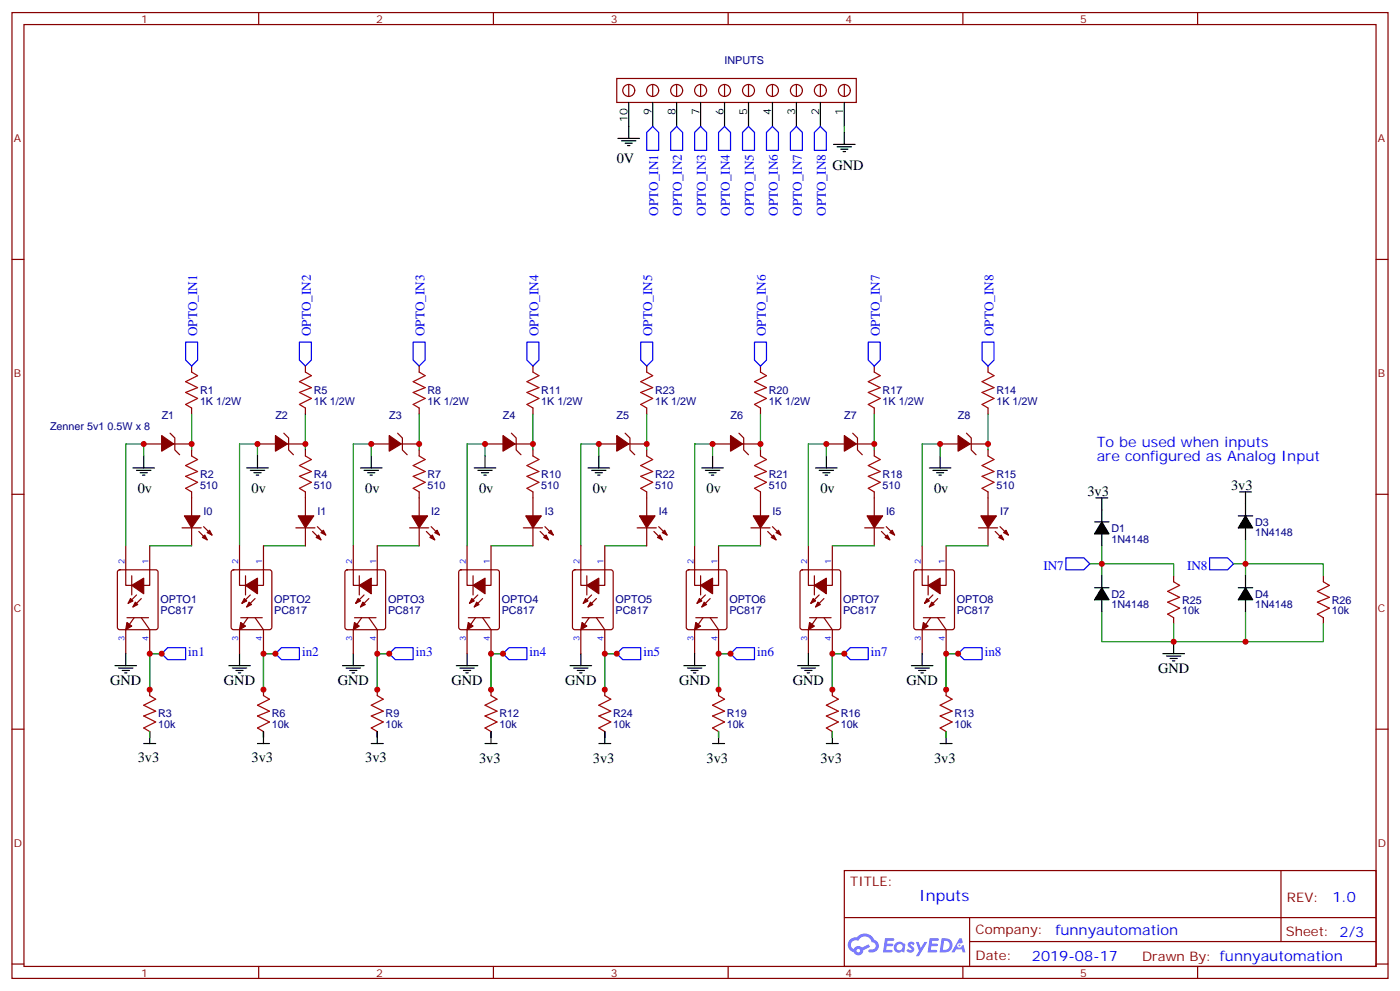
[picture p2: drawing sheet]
<svg xmlns="http://www.w3.org/2000/svg" width="412mm" height="292mm" viewBox="0 0 412 292" stroke-linecap="round" stroke-linejoin="round" font-family="sans-serif">
<g fill="none" stroke="#870000" stroke-width=".35">
<path d="M3.5 3.7h405.4v284.3h-405.4zM7.1 7.2h398.2v277.3h-398.2zM76.2 3.7v3.5M145.3 3.7v3.5M214.5 3.7v3.5M283.6 3.7v3.5M352.8 3.7v3.5M3.5 76.4h3.6M405.3 76.4h3.6M3.5 145.5h3.6M405.3 145.5h3.6M3.5 214.7h3.6"/>
<path d="M405.3 214.7h3.6M248.7 256.3h156.6v28.2h-156.6zM377.3 256.3v20.9M248.7 270.1h156.5M285.6 277.2h119.6M285.6 270.1v14.2M3.5 283.8h3.6M76.2 284.5v3.5M145.3 284.5v3.5M214.5 284.5v3.5M283.6 284.5v3.5M352.8 284.5v3.5"/>
<path d="M405.3 283.8h3.6"/>
</g>
<g fill="#5487ff">
<path d="M267.7 277.5a1.22 1.22 0 0 1 1.7 .2l-.4 .6a.47 .47 0 0 0-.3-.4 .47 .47 0 0 0-.5 .2l.1 .2a1.14 1.14 0 0 1 .8 1.8 1.14 1.14 0 0 1-1.9 0l-.2-.2 .5-.6 .7 .5a.29 .29 0 0 0 .3-.3 .29 .29 0 0 0-.2-.3 1.04 1.04 0 0 1-.6-1.7z"/>
<path d="M260.7 276.2h2.4l.3 .2-.2 .5-1.8 .1-.1 .8h1.5l.3 .4-.3 .4h-1.6l-.2 1.1h1.7l.2 .3-.2 .3-2.6 .1z"/>
<path d="M273.8 276.2h2.4l.3 .2-.1 .5-1.8 .1-.2 .8h1.6l.3 .4-.4 .4-1.6-.1-.1 1.1 1.7 .1 .2 .3-.2 .3-2.6 .1z"/>
<path d="M282.6 276.2h.7l.3 1.3-.6 .3a.69 .69 0 0 0-1 .3 .69 .69 0 0 0 .4 .9 .69 .69 0 0 0 .9-.6l.5-.2 .6 2.2h-.8l-.2-.9h-1.8l-.5 .9h-.8z"/>
<path d="M269.8 277.3h.8l.6 1.8 1.1-1.8h.9l-2.6 4.2h-.8l.9-1.5z"/>
<path d="M277.4 276.2l-.6 4.2h1.3a2.11 2.11 0 0 0 2.5-2.1 2.11 2.11 0 0 0-2.5-2.1zM278.1 277a1.39 1.39 0 0 1 1.7 1.4 1.39 1.39 0 0 1-1.8 1.2h-.3z"/>
<path d="M263.7 277.8a1.54 1.54 0 0 0-.1 2.2 1.54 1.54 0 0 0 2.2 .1l.6 .3 .3-2.3-.2-.3h-.4a1.49 1.49 0 0 0-2.4 0zM264 278.8a.94 .94 0 0 1 1.8 0 .94 .94 0 0 1-1.8 0z"/>
<path d="M250.4 276.6a2.18 2.18 0 0 0 1.1 3.7 1.44 1.44 0 0 0 1.6 .9 1.44 1.44 0 0 0 1.2-1.4l2-1.1-.5-.7-1.9 1a1.47 1.47 0 0 0-2.4 .4 1.39 1.39 0 0 1-.7-1.9 1.39 1.39 0 0 1 2-.5 2.12 2.12 0 0 1 2.2-1.3 2.12 2.12 0 0 1 1.9 1.7 1.14 1.14 0 0 1 1.1 1.4 1.14 1.14 0 0 1-1.7 .7 .43 .43 0 0 0-.5 .4 .43 .43 0 0 0 .4 .5 1.98 1.98 0 0 0 2.5-1.2 1.98 1.98 0 0 0-1.2-2.6 3.1 3.1 0 0 0-5.3-.6l-.9 .1zM252.3 279.9a.55 .55 0 0 1 1.1 0 .55 .55 0 0 1-1.1 0z"/>
<circle cx="282.6" cy="278.3" r=".26"/>
</g>
<g fill="none" stroke="#870000" stroke-width=".35">
<path d="M181.7 23.1h70.5v7.1h-70.5zM185.2 24.9v3.5M192.3 24.9v3.5M199.3 24.9v3.5M206.4 24.9v3.5M213.4 24.9v3.5M220.5 24.9v3.5M227.5 24.9v3.5M234.6 24.9v3.5M241.7 24.9v3.5M248.7 24.9v3.5M56.4 107.8v1.7"/>
<path d="M90 107.8v1.7M123.5 107.8v1.7M157 107.8v1.7M190.5 107.8v1.7M224 107.8v1.7M257.5 107.8v1.7M291 107.8v1.7M42.3 130.7h5.3M50.1 127.5l1.4 1.4v3.6l1.4 1.4M51.2 130.7h5.2M56.4 120.1v1.8M56.4 132.5v1.7"/>
<path d="M75.8 130.7h5.3M83.6 127.5l1.4 1.4v3.6l1.4 1.4M84.7 130.7h5.3M90 120.1v1.8M90 132.5v1.7M109.4 130.7h5.3M117.1 127.5l1.4 1.4v3.6l1.4 1.4M118.2 130.7h5.3M123.5 120.1v1.8M123.5 132.5v1.7M142.9 130.7h5.3M150.6 127.5l1.4 1.4v3.6l1.5 1.4"/>
<path d="M151.7 130.7h5.3M157 120.1v1.8M157 132.5v1.7M176.4 130.7h5.3M184.1 127.5l1.5 1.4v3.6l1.4 1.4M185.2 130.7h5.3M190.5 120.1v1.8M190.5 132.5v1.7M209.9 130.7h5.3M217.7 127.5l1.4 1.4v3.6l1.4 1.4M218.7 130.7h5.3M224 120.1v1.8"/>
<path d="M224 132.5v1.7M243.4 130.7h5.3M251.2 127.5l1.4 1.4v3.6l1.4 1.4M252.2 130.7h5.3M257.5 120.1v1.8M257.5 132.5v1.7M276.9 130.7h5.3M284.7 127.5l1.4 1.4v3.6l1.4 1.4M285.8 130.7h5.2M291 120.1v1.8M291 132.5v1.7M53.6 155.4h5.7"/>
<path d="M56.4 144.8v7.1M56.4 155.4v5.3M58.6 156.5l2.4 2.4M60 155l2.4 2.5M87.1 155.4h5.7M90 144.8v7.1M90 155.4v5.3M92.1 156.5l2.4 2.4M93.5 155l2.5 2.5M120.6 155.4h5.7M123.5 144.8v7.1M123.5 155.4v5.3"/>
<path d="M125.6 156.5l2.5 2.4M127 155l2.5 2.5M154.2 155.4h5.6M157 144.8v7.1M157 155.4v5.3M159.1 156.5l2.5 2.4M160.5 155l2.5 2.5M187.7 155.4h5.6M190.5 144.8v7.1M190.5 155.4v5.3M192.6 156.5l2.5 2.4M194 155l2.5 2.5"/>
<path d="M221.2 155.4h5.6M224 144.8v7.1M224 155.4v5.3M226.1 156.5l2.5 2.4M227.5 155l2.5 2.5M254.7 155.4h5.6M257.5 144.8v7.1M257.5 155.4v5.3M259.6 156.5l2.5 2.4M261.1 155l2.4 2.5M288.2 155.4h5.7M291 144.8v7.1"/>
<path d="M291 155.4v5.3M293.2 156.5l2.4 2.4M294.6 155l2.4 2.5M34.8 168l.5-.3h10.6l.6 .5 .1 16.5-.5 .6-10.8 .1-.7-.5v-16.4zM37 160.7v11.6h7.1v-11.6M38.8 169.5v5.7M40.2 175.2l-2.5 2.4M41.6 176.2l-2.4 2.5M68.3 168l.5-.3h10.6l.6 .5 .1 16.5-.5 .6-10.8 .1-.7-.5v-16.4zM70.6 160.7v11.6h7v-11.6M72.3 169.5v5.7M73.7 175.2l-2.4 2.4"/>
<path d="M75.1 176.2l-2.4 2.5M101.8 168l.5-.3h10.6l.6 .5 .1 16.5-.5 .6-10.8 .1-.6-.5-.1-16.4zM104.1 160.7v11.6h7v-11.6M105.8 169.5v5.7M107.2 175.2l-2.4 2.4M108.7 176.2l-2.5 2.5M135.3 168l.5-.3h10.6l.7 .5v16.5l-.5 .6-10.8 .1-.6-.5-.1-16.4zM137.6 160.7v11.6h7v-11.6M139.3 169.5v5.7M140.8 175.2l-2.5 2.4M142.2 176.2l-2.5 2.5M168.9 168l.4-.3h10.6l.7 .5v16.5l-.4 .6-10.9 .1-.6-.5-.1-16.4z"/>
<path d="M171.1 160.7v11.6h7.1v-11.6M172.9 169.5v5.7M174.3 175.2l-2.5 2.4M175.7 176.2l-2.5 2.5M202.4 168l.4-.3h10.6l.7 .5v16.5l-.4 .6-10.9 .1-.6-.5-.1-16.4zM204.6 160.7v11.6h7.1v-11.6M206.4 169.5v5.7M207.8 175.2l-2.5 2.4M209.2 176.2l-2.5 2.5M235.9 168l.5-.3h10.5l.7 .5v16.5l-.4 .6-10.8 .1-.7-.5v-16.4zM238.1 160.7v11.6h7.1v-11.6M239.9 169.5v5.7"/>
<path d="M241.3 175.2l-2.5 2.4M242.7 176.2l-2.5 2.5M269.4 168l.5-.3h10.6l.6 .5 .1 16.5-.5 .6-10.8 .1-.7-.5v-16.4zM271.6 160.7v11.6h7.1v-11.6M273.4 169.5v5.7M274.8 175.2l-2.5 2.4M276.2 176.2l-2.4 2.5M345.7 169.5v1.8M389.8 169.5v1.8M37.4 181.9h6.3M39.5 181.9l-2.5 3.5v7M41.6 181.9l2.5 3.5v7"/>
<path d="M70.9 181.9h6.4M73 181.9l-2.4 3.5v7M75.1 181.9l2.5 3.5v7M104.4 181.9h6.4M106.5 181.9l-2.4 3.5v7M108.7 181.9l2.4 3.5v7M137.9 181.9h6.4M140.1 181.9l-2.5 3.5v7M142.2 181.9l2.4 3.5v7M171.4 181.9h6.4M173.6 181.9l-2.5 3.5v7M175.7 181.9l2.5 3.5v7"/>
<path d="M205 181.9h6.3M207.1 181.9l-2.5 3.5v7M209.2 181.9l2.5 3.5v7M238.5 181.9h6.3M240.6 181.9l-2.5 3.5v7M242.7 181.9l2.5 3.5v7M272 181.9h6.3M274.1 181.9l-2.5 3.5v7M276.2 181.9l2.5 3.5v7M345.7 181.9v1.7M389.8 181.9v1.7M44.1 203v1.8"/>
<path d="M44.1 215.4v1.7M77.6 203v1.8M77.6 215.4v1.7M111.1 203v1.8M111.1 215.4v1.7M144.6 203v1.8M144.6 215.4v1.7M178.2 203v1.8M178.2 215.4v1.7M211.7 203v1.8M211.7 215.4v1.7M245.2 203v1.8"/>
<path d="M245.2 215.4v1.7M278.7 203v1.8M278.7 215.4v1.7"/>
<circle cx="185.2" cy="26.6" r="1.76"/>
<circle cx="192.3" cy="26.6" r="1.76"/>
<circle cx="199.3" cy="26.6" r="1.76"/>
<circle cx="206.4" cy="26.6" r="1.76"/>
<circle cx="213.4" cy="26.6" r="1.76"/>
<circle cx="220.5" cy="26.6" r="1.76"/>
<circle cx="227.5" cy="26.6" r="1.76"/>
<circle cx="234.6" cy="26.6" r="1.76"/>
<circle cx="241.7" cy="26.6" r="1.76"/>
<circle cx="248.7" cy="26.6" r="1.76"/>
</g>
<g fill="#870000" stroke="#870000" stroke-width=".35">
<path d="M37.4 183.3l1.4 1-1.8 1.1z"/>
<path d="M38.5 176.2l.7 .7-1.5 .7z"/>
<path d="M39.9 177.3l.7 .7-1.4 .7z"/>
<path d="M38.8 172.3l3.5-2.1v4.6z"/>
<path d="M59.6 158.2l.7-.7 .7 1.4z"/>
<path d="M61 156.8l.7-.7 .7 1.4z"/>
<path d="M54.3 151.9h4.6l-2.5 3.5z"/>
<path d="M93.1 158.2l.7-.7 .7 1.4z"/>
<path d="M94.5 156.8l.7-.7 .8 1.4z"/>
<path d="M87.8 151.9h4.6l-2.4 3.5z"/>
<path d="M70.9 183.3l1.4 1-1.7 1.1z"/>
<path d="M72 176.2l.7 .7-1.4 .7z"/>
<path d="M73.4 177.3l.7 .7-1.4 .7z"/>
<path d="M72.3 172.3l3.5-2.1v4.6z"/>
<path d="M126.6 158.2l.8-.7 .7 1.4z"/>
<path d="M128.1 156.8l.7-.7 .7 1.4z"/>
<path d="M121.4 151.9h4.5l-2.4 3.5z"/>
<path d="M104.4 183.3l1.4 1-1.7 1.1z"/>
<path d="M105.5 176.2l.7 .7-1.4 .7z"/>
<path d="M106.9 177.3l.7 .7-1.4 .7z"/>
<path d="M105.8 172.3l3.6-2.1v4.6z"/>
<path d="M160.2 158.2l.7-.7 .7 1.4z"/>
<path d="M161.6 156.8l.7-.7 .7 1.4z"/>
<path d="M154.9 151.9h4.6l-2.5 3.5z"/>
<path d="M137.9 183.3l1.4 1-1.7 1.1z"/>
<path d="M139 176.2l.7 .7-1.4 .7z"/>
<path d="M140.4 177.3l.7 .7-1.4 .7z"/>
<path d="M139.3 172.3l3.6-2.1v4.6z"/>
<path d="M272 183.3l1.4 1-1.8 1.1z"/>
<path d="M273 176.2l.8 .7-1.5 .7z"/>
<path d="M274.5 177.3l.7 .7-1.4 .7z"/>
<path d="M273.4 172.3l3.5-2.1v4.6z"/>
<path d="M294.2 158.2l.7-.7 .7 1.4z"/>
<path d="M295.6 156.8l.7-.7 .7 1.4z"/>
<path d="M288.9 151.9h4.6l-2.5 3.5z"/>
<path d="M238.5 183.3l1.4 1-1.8 1.1z"/>
<path d="M239.5 176.2l.7 .7-1.4 .7z"/>
<path d="M240.9 177.3l.8 .7-1.5 .7z"/>
<path d="M239.9 172.3l3.5-2.1v4.6z"/>
<path d="M260.7 158.2l.7-.7 .7 1.4z"/>
<path d="M262.1 156.8l.7-.7 .7 1.4z"/>
<path d="M255.4 151.9h4.6l-2.5 3.5z"/>
<path d="M205 183.3l1.4 1-1.8 1.1z"/>
<path d="M206 176.2l.7 .7-1.4 .7z"/>
<path d="M207.4 177.3l.7 .7-1.4 .7z"/>
<path d="M206.4 172.3l3.5-2.1v4.6z"/>
<path d="M227.2 158.2l.7-.7 .7 1.4z"/>
<path d="M228.6 156.8l.7-.7 .7 1.4z"/>
<path d="M221.9 151.9h4.6l-2.5 3.5z"/>
<path d="M193.7 158.2l.7-.7 .7 1.4z"/>
<path d="M195.1 156.8l.7-.7 .7 1.4z"/>
<path d="M188.4 151.9h4.6l-2.5 3.5z"/>
<path d="M171.4 183.3l1.5 1-1.8 1.1z"/>
<path d="M172.5 176.2l.7 .7-1.4 .7z"/>
<path d="M173.9 177.3l.7 .7-1.4 .7z"/>
<path d="M172.9 172.3l3.5-2.1v4.6z"/>
<path d="M47.6 128.2l3.6 2.5-3.6 2.1z"/>
<path d="M81.1 128.2l3.6 2.5-3.6 2.1z"/>
<path d="M114.7 128.2l3.5 2.5-3.5 2.1z"/>
<path d="M148.2 128.2l3.5 2.5-3.5 2.1z"/>
<path d="M181.7 128.2l3.5 2.5-3.5 2.1z"/>
<path d="M215.2 128.2l3.5 2.5-3.5 2.1z"/>
<path d="M248.7 128.2l3.5 2.5-3.5 2.1z"/>
<path d="M282.2 128.2l3.6 2.5-3.6 2.1z"/>
</g>
<g fill="none" stroke="#000" stroke-width=".35">
<path d="M185.2 30.2v10.5M192.3 30.2v7M199.3 30.2v7M206.4 30.2v7M213.4 30.2v7M220.5 30.2v7M227.5 30.2v7M234.6 30.2v7M241.7 30.2v7M248.7 30.2v7M248.7 39v3.5M182 40.7h6.4"/>
<path d="M183.1 41.5h4.2M184.1 42.2h2.2M184.9 42.9h.7M245.5 42.5h6.4M246.6 43.2h4.2M247.6 43.9h2.2M248.4 44.6h.7M39.2 137.8h6.3M40.2 138.5h4.2M41.3 139.2h2.1M42 139.9h.7M42.3 134.2v3.6"/>
<path d="M72.7 137.8h6.3M73.7 138.5h4.3M74.8 139.2h2.1M75.5 139.9h.7M75.8 134.2v3.6M106.2 137.8h6.3M107.2 138.5h4.3M108.3 139.2h2.1M109 139.9h.7M109.4 134.2v3.6M139.7 137.8h6.3M140.8 138.5h4.2"/>
<path d="M141.8 139.2h2.1M142.5 139.9h.7M142.9 134.2v3.6M173.2 137.8h6.4M174.3 138.5h4.2M175.3 139.2h2.1M176 139.9h.7M176.4 134.2v3.6M206.7 137.8h6.4M207.8 138.5h4.2M208.8 139.2h2.2M209.5 139.9h.8"/>
<path d="M209.9 134.2v3.6M240.2 137.8h6.4M241.3 138.5h4.2M242.4 139.2h2.1M243.1 139.9h.7M243.4 134.2v3.6M273.8 137.8h6.3M274.8 138.5h4.2M275.9 139.2h2.1M276.6 139.9h.7M276.9 134.2v3.6M322.4 153.6h4.3"/>
<path d="M322.8 146.6h3.5M324.6 146.6v7M324.6 157.2v3.5M364.8 151.9h4.2M365.1 144.8h3.6M366.9 144.8v7.1M366.9 155.4v3.5M322.4 173h4.3M324.6 169.5v3.5M324.6 176.6v3.5M364.8 173h4.2M366.9 169.5v3.5"/>
<path d="M366.9 176.6v3.5M33.9 196h6.3M34.9 196.7h4.3M36 197.4h2.1M36.7 198.1h.7M37 192.4v3.6M67.4 196h6.3M68.4 196.7h4.3M69.5 197.4h2.1M70.2 198.1h.7M70.6 192.4v3.6M100.9 196h6.3"/>
<path d="M102 196.7h4.2M103 197.4h2.1M103.7 198.1h.7M104.1 192.4v3.6M134.4 196h6.4M135.5 196.7h4.2M136.5 197.4h2.1M137.2 198.1h.7M137.6 192.4v3.6M167.9 196h6.4M169 196.7h4.2M170 197.4h2.2"/>
<path d="M170.7 198.1h.7M171.1 192.4v3.6M201.4 196h6.4M202.5 196.7h4.2M203.6 197.4h2.1M204.3 198.1h.7M204.6 192.4v3.6M234.9 196h6.4M236 196.7h4.2M237.1 197.4h2.1M237.8 198.1h.7M238.1 192.4v3.6"/>
<path d="M268.5 196h6.3M269.5 196.7h4.3M270.6 197.4h2.1M271.3 198.1h.7M271.6 192.4v3.6M342.5 192.4h6.4M343.6 193.1h4.2M344.7 193.9h2.1M345.4 194.6h.7M345.7 188.9v3.5M42.3 218.9h3.6M44.1 215.4v3.5"/>
<path d="M75.8 218.9h3.6M77.6 215.4v3.5M109.4 218.9h3.5M111.1 215.4v3.5M142.9 218.9h3.5M144.6 215.4v3.5M176.4 218.9h3.5M178.2 215.4v3.5M209.9 218.9h3.5M211.7 215.4v3.5M243.4 218.9h3.5M245.2 215.4v3.5"/>
<path d="M276.9 218.9h3.6M278.7 215.4v3.5"/>
</g>
<g fill="none" stroke="#a10000" stroke-width=".35">
<path d="M56.4 109.5l1.8 1.1-3.5 1.8 3.5 1.7-3.5 1.4 3.5 1.8-3.5 1.8 1.7 1M90 109.5l1.7 1.1-3.5 1.8 3.5 1.7-3.5 1.4 3.5 1.8-3.5 1.8 1.8 1M123.5 109.5l1.7 1.1-3.5 1.8 3.5 1.7-3.5 1.4 3.5 1.8-3.5 1.8 1.8 1M157 109.5l1.7 1.1-3.5 1.8 3.5 1.7-3.5 1.4 3.5 1.8-3.5 1.8 1.8 1M190.5 109.5l1.8 1.1-3.6 1.8 3.6 1.7-3.6 1.4 3.6 1.8-3.6 1.8 1.8 1M224 109.5l1.8 1.1-3.6 1.8 3.6 1.7-3.6 1.4 3.6 1.8-3.6 1.8 1.8 1M257.5 109.5l1.8 1.1-3.5 1.8 3.5 1.7-3.5 1.4 3.5 1.8-3.5 1.8 1.7 1M291 109.5l1.8 1.1-3.5 1.8 3.5 1.7-3.5 1.4 3.5 1.8-3.5 1.8 1.7 1M56.4 134.2l1.8 1.1-3.5 1.8 3.5 1.7-3.5 1.4 3.5 1.8-3.5 1.8 1.7 1M90 134.2l1.7 1.1-3.5 1.8 3.5 1.7-3.5 1.4 3.5 1.8-3.5 1.8 1.8 1M123.5 134.2l1.7 1.1-3.5 1.8 3.5 1.7-3.5 1.4 3.5 1.8-3.5 1.8 1.8 1M157 134.2l1.7 1.1-3.5 1.8 3.5 1.7-3.5 1.4 3.5 1.8-3.5 1.8 1.8 1"/>
<path d="M190.5 134.2l1.8 1.1-3.6 1.8 3.6 1.7-3.6 1.4 3.6 1.8-3.6 1.8 1.8 1M224 134.2l1.8 1.1-3.6 1.8 3.6 1.7-3.6 1.4 3.6 1.8-3.6 1.8 1.8 1M257.5 134.2l1.8 1.1-3.5 1.8 3.5 1.7-3.5 1.4 3.5 1.8-3.5 1.8 1.7 1M291 134.2l1.8 1.1-3.5 1.8 3.5 1.7-3.5 1.4 3.5 1.8-3.5 1.8 1.7 1M345.7 171.3l1.8 1-3.5 1.8 3.5 1.8-3.5 1.4 3.5 1.7-3.5 1.8 1.7 1.1M389.8 171.3l1.8 1-3.5 1.8 3.5 1.8-3.5 1.4 3.5 1.7-3.5 1.8 1.7 1.1M44.1 204.8l1.8 1-3.6 1.8 3.6 1.8-3.6 1.4 3.6 1.7-3.6 1.8 1.8 1.1M77.6 204.8l1.8 1-3.6 1.8 3.6 1.8-3.6 1.4 3.6 1.7-3.6 1.8 1.8 1.1M111.1 204.8l1.8 1-3.5 1.8 3.5 1.8-3.5 1.4 3.5 1.7-3.5 1.8 1.7 1.1M144.6 204.8l1.8 1-3.5 1.8 3.5 1.8-3.5 1.4 3.5 1.7-3.5 1.8 1.7 1.1M178.2 204.8l1.7 1-3.5 1.8 3.5 1.8-3.5 1.4 3.5 1.7-3.5 1.8 1.8 1.1M211.7 204.8l1.7 1-3.5 1.8 3.5 1.8-3.5 1.4 3.5 1.7-3.5 1.8 1.8 1.1"/>
<path d="M245.2 204.8l1.7 1-3.5 1.8 3.5 1.8-3.5 1.4 3.5 1.7-3.5 1.8 1.8 1.1M278.7 204.8l1.8 1-3.6 1.8 3.6 1.8-3.6 1.4 3.6 1.7-3.6 1.8 1.8 1.1"/>
</g>
<g fill="none" stroke="#00f" stroke-width=".35">
<path d="M192.3 37.2l1.7 1.8v5.3h-3.5v-5.3zM199.3 37.2l1.8 1.8v5.3h-3.5v-5.3zM206.4 37.2l1.7 1.8v5.3h-3.5v-5.3zM213.4 37.2l1.8 1.8v5.3h-3.5v-5.3zM220.5 37.2l1.7 1.8v5.3h-3.5v-5.3zM227.5 37.2l1.8 1.8v5.3h-3.5v-5.3zM234.6 37.2l1.8 1.8v5.3h-3.6v-5.3zM241.7 37.2l1.7 1.8v5.3h-3.5v-5.3zM54.7 100.7h3.5v5.3l-1.8 1.8-1.7-1.8zM88.2 100.7h3.5v5.3l-1.7 1.8-1.8-1.8zM121.7 100.7h3.5v5.3l-1.7 1.8-1.8-1.8zM155.2 100.7h3.5v5.3l-1.7 1.8-1.8-1.8z"/>
<path d="M188.7 100.7h3.6v5.3l-1.8 1.8-1.8-1.8zM222.2 100.7h3.6v5.3l-1.8 1.8-1.8-1.8zM255.8 100.7h3.5v5.3l-1.8 1.8-1.7-1.8zM289.3 100.7h3.5v5.3l-1.8 1.8-1.7-1.8zM314 164.2h5.3l1.7 1.8-1.7 1.7h-5.3zM356.3 164.2h5.3l1.8 1.8-1.8 1.7h-5.3zM47.6 192.4l1.8-1.7h5.3v3.5h-5.3zM81.1 192.4l1.8-1.7h5.3v3.5h-5.3zM114.7 192.4l1.7-1.7h5.3v3.5h-5.3zM148.2 192.4l1.7-1.7h5.3v3.5h-5.3zM181.7 192.4l1.7-1.7h5.3v3.5h-5.3zM215.2 192.4l1.8-1.7h5.2v3.5h-5.2z"/>
<path d="M248.7 192.4l1.8-1.7h5.3v3.5h-5.3zM282.2 192.4l1.8-1.7h5.3v3.5h-5.3z"/>
</g>
<g fill="none" stroke="#008700" stroke-width=".35">
<path d="M248.7 37.2v1.8M42.3 134.2v-3.5h-5.3v30M56.4 121.9v10.6M75.8 134.2v-3.5h-5.2v30M90 121.9v10.6M109.4 134.2v-3.5h-5.3v30M123.5 121.9v10.6M142.9 134.2v-3.5h-5.3v30M157 121.9v10.6M176.4 134.2v-3.5h-5.3v30M190.5 121.9v10.6M209.9 134.2v-3.5h-5.3v30"/>
<path d="M224 121.9v10.6M243.4 134.2v-3.5h-5.3v30M257.5 121.9v10.6M276.9 134.2v-3.5h-5.3v30M291 121.9v10.6M366.9 158.9v7.1h22.9v3.5M44.1 160.7h12.3M77.6 160.7h12.4M111.1 160.7h12.4M144.6 160.7h12.4M178.2 160.7h12.3M211.7 160.7h12.3"/>
<path d="M245.2 160.7h12.3M278.7 160.7h12.3M324.6 160.7v5.3h-3.6M324.6 169.5v-3.5h21.1v3.5M363.4 166h3.5v3.5M44.1 192.4h3.5h-3.5v10.6M77.6 192.4h3.5h-3.5v10.6M111.1 192.4h3.6h-3.6v10.6M144.6 192.4h3.6h-3.6v10.6M178.2 192.4h3.5h-3.5v10.6M211.7 192.4h3.5h-3.5v10.6M245.2 192.4h3.5h-3.5v10.6"/>
<path d="M278.7 192.4h3.5h-3.5v10.6M324.6 180.1v8.8h21.1M345.7 183.6v5.3h44.1v-5.3M366.9 180.1v8.8M44.1 215.4v1.7M77.6 215.4v1.7M111.1 215.4v1.7M144.6 215.4v1.7M178.2 215.4v1.7M211.7 215.4v1.7M245.2 215.4v1.7M278.7 215.4v1.7"/>
</g>
<path d="M324.6 153.6l2.1 3.6h-4.3zM366.9 151.9l2.1 3.5h-4.2zM324.6 173l2.1 3.6h-4.3zM366.9 173l2.1 3.6h-4.2z" fill="#000" stroke="#000" stroke-width=".35"/>
<g fill="#c00">
<circle cx="345.7" cy="188.9" r=".88"/>
<circle cx="366.9" cy="166" r=".88"/>
<circle cx="243.4" cy="130.7" r=".88"/>
<circle cx="257.5" cy="130.7" r=".88"/>
<circle cx="109.4" cy="130.7" r=".88"/>
<circle cx="123.5" cy="130.7" r=".88"/>
<circle cx="148.2" cy="192.4" r=".88"/>
<circle cx="144.6" cy="192.4" r=".88"/>
<circle cx="144.6" cy="203" r=".88"/>
<circle cx="81.1" cy="192.4" r=".88"/>
<circle cx="77.6" cy="192.4" r=".88"/>
<circle cx="77.6" cy="203" r=".88"/>
<circle cx="44.1" cy="203" r=".88"/>
<circle cx="44.1" cy="192.4" r=".88"/>
<circle cx="47.6" cy="192.4" r=".88"/>
<circle cx="111.1" cy="203" r=".88"/>
<circle cx="111.1" cy="192.4" r=".88"/>
<circle cx="114.7" cy="192.4" r=".88"/>
<circle cx="248.7" cy="192.4" r=".88"/>
<circle cx="245.2" cy="192.4" r=".88"/>
<circle cx="245.2" cy="203" r=".88"/>
<circle cx="181.7" cy="192.4" r=".88"/>
<circle cx="178.2" cy="192.4" r=".88"/>
<circle cx="178.2" cy="203" r=".88"/>
<circle cx="211.7" cy="203" r=".88"/>
<circle cx="211.7" cy="192.4" r=".88"/>
<circle cx="215.2" cy="192.4" r=".88"/>
<circle cx="278.7" cy="203" r=".88"/>
<circle cx="278.7" cy="192.4" r=".88"/>
<circle cx="282.2" cy="192.4" r=".88"/>
<circle cx="42.3" cy="130.7" r=".88"/>
<circle cx="56.4" cy="130.7" r=".88"/>
<circle cx="90" cy="130.7" r=".88"/>
<circle cx="75.8" cy="130.7" r=".88"/>
<circle cx="157" cy="130.7" r=".88"/>
<circle cx="142.9" cy="130.7" r=".88"/>
<circle cx="224" cy="130.7" r=".88"/>
<circle cx="209.9" cy="130.7" r=".88"/>
<circle cx="291" cy="130.7" r=".88"/>
<circle cx="276.9" cy="130.7" r=".88"/>
<circle cx="324.6" cy="166" r=".88"/>
<circle cx="366.9" cy="188.9" r=".88"/>
<circle cx="190.5" cy="130.7" r=".88"/>
<circle cx="176.4" cy="130.7" r=".88"/>
</g>
<text font-size="4.6" fill="#00f" x="270.8" y="265.3">Inputs</text>
<g font-size="4.2">
<text x="181.7" y="48.1">0V</text>
<text x="245.2" y="50.2">GND</text>
<text x="40.6" y="145.1">0v</text>
<text x="74.1" y="145.1">0v</text>
<text x="107.6" y="145.1">0v</text>
<text x="141.1" y="145.1">0v</text>
<text x="174.6" y="145.1">0v</text>
<text x="208.1" y="145.1">0v</text>
<text x="241.7" y="145.1">0v</text>
<text x="275.2" y="145.1">0v</text>
<text x="320.3" y="145.9">3v3</text>
<text x="362.7" y="144.2">3v3</text>
<text x="32.5" y="201.6">GND</text>
<text x="66" y="201.6">GND</text>
<text x="99.5" y="201.6">GND</text>
<text x="133" y="201.6">GND</text>
<text x="166.5" y="201.6">GND</text>
<text x="200" y="201.6">GND</text>
<text x="233.5" y="201.6">GND</text>
<text x="267.1" y="201.6">GND</text>
<text x="341.1" y="198.1">GND</text>
<text x="40.6" y="224.5">3v3</text>
<text x="74.1" y="224.5">3v3</text>
<text x="107.6" y="224.5">3v3</text>
<text x="141.1" y="224.5">3v3</text>
<text x="174.6" y="224.5">3v3</text>
<text x="208.1" y="224.5">3v3</text>
<text x="241.7" y="224.5">3v3</text>
<text x="275.2" y="224.5">3v3</text>
</g>
<g font-size="4.2" fill="#00f">
<text x="323" y="131.5">To be used when inputs</text>
<text x="323" y="135.7">are configured as Analog Input</text>
<text x="392.5" y="265.6">1.0</text>
<text x="310.9" y="275.1">funnyautomation</text>
<text x="304" y="282.9">2019-08-17</text>
</g>
<g font-size="3.9" fill="#00f">
<text x="193.8" y="63.5" transform="rotate(-90 193.8 63.5)">OPTO_IN1</text>
<text x="200.9" y="63.5" transform="rotate(-90 200.9 63.5)">OPTO_IN2</text>
<text x="207.9" y="63.5" transform="rotate(-90 207.9 63.5)">OPTO_IN3</text>
<text x="215" y="63.5" transform="rotate(-90 215 63.5)">OPTO_IN4</text>
<text x="222.1" y="63.5" transform="rotate(-90 222.1 63.5)">OPTO_IN5</text>
<text x="229.1" y="63.5" transform="rotate(-90 229.1 63.5)">OPTO_IN6</text>
<text x="236.2" y="63.5" transform="rotate(-90 236.2 63.5)">OPTO_IN7</text>
<text x="243.2" y="63.5" transform="rotate(-90 243.2 63.5)">OPTO_IN8</text>
<text x="58.1" y="98.9" transform="rotate(-90 58.1 98.9)">OPTO_IN1</text>
<text x="91.6" y="98.9" transform="rotate(-90 91.6 98.9)">OPTO_IN2</text>
<text x="125.1" y="98.9" transform="rotate(-90 125.1 98.9)">OPTO_IN3</text>
<text x="158.6" y="98.9" transform="rotate(-90 158.6 98.9)">OPTO_IN4</text>
<text x="192.1" y="98.9" transform="rotate(-90 192.1 98.9)">OPTO_IN5</text>
<text x="225.6" y="98.9" transform="rotate(-90 225.6 98.9)">OPTO_IN6</text>
<text x="259.1" y="98.9" transform="rotate(-90 259.1 98.9)">OPTO_IN7</text>
<text x="292.7" y="98.9" transform="rotate(-90 292.7 98.9)">OPTO_IN8</text>
<text x="307.3" y="167.7">IN7</text>
<text x="349.7" y="167.7">IN8</text>
<text x="55.5" y="193.2">in1</text>
<text x="89" y="193.2">in2</text>
<text x="122.5" y="193.2">in3</text>
<text x="156" y="193.2">in4</text>
<text x="189.5" y="193.2">in5</text>
<text x="223" y="193.2">in6</text>
<text x="256.5" y="193.2">in7</text>
<text x="290.1" y="193.2">in8</text>
</g>
<g font-size="3.9" fill="#800">
<text x="250.5" y="260.9">TITLE:</text>
<text x="379.1" y="265.6">REV:</text>
<text x="287.4" y="275.1">Company:</text>
<text x="378.7" y="275.7">Sheet: 2/3</text>
<text x="287.4" y="282.8">Date:</text>
<text x="336.4" y="282.8">Drawn By: funnyautomation</text>
</g>
<g font-size="3.2" fill="#800">
<text x="41.6" y="6.7">1</text>
<text x="110.8" y="6.7">2</text>
<text x="179.9" y="6.7">3</text>
<text x="249.1" y="6.7">4</text>
<text x="318.2" y="6.7">5</text>
<text x="4.1" y="41.8">A</text>
<text x="405.9" y="41.8">A</text>
<text x="4.1" y="110.9">B</text>
<text x="405.9" y="110.9">B</text>
<text x="4.1" y="180.1">C</text>
<text x="405.9" y="180.1">C</text>
<text x="4.1" y="249.2">D</text>
<text x="405.9" y="249.2">D</text>
<text x="41.6" y="287.5">1</text>
<text x="110.8" y="287.5">2</text>
<text x="179.9" y="287.5">3</text>
<text x="249.1" y="287.5">4</text>
<text x="318.2" y="287.5">5</text>
</g>
<g font-size="3.2" fill="#000080">
<text x="213.4" y="18.9">INPUTS</text>
<text x="58.9" y="119.2">1K 1/2W</text>
<text x="58.9" y="116">R1</text>
<text x="92.4" y="119.2">1K 1/2W</text>
<text x="92.4" y="116">R5</text>
<text x="125.9" y="119.2">1K 1/2W</text>
<text x="125.9" y="116">R8</text>
<text x="159.5" y="119.2">1K 1/2W</text>
<text x="159.5" y="116">R11</text>
<text x="193" y="119.2">1K 1/2W</text>
<text x="193" y="116">R23</text>
<text x="226.5" y="119.2">1K 1/2W</text>
<text x="226.5" y="116">R20</text>
<text x="260" y="119.2">1K 1/2W</text>
<text x="260" y="116">R17</text>
<text x="293.5" y="119.2">1K 1/2W</text>
<text x="293.5" y="116">R14</text>
<text x="47.6" y="123.3">Z1</text>
<text x="81.1" y="123.2">Z2</text>
<text x="114.6" y="123.2">Z3</text>
<text x="148.1" y="123.2">Z4</text>
<text x="181.6" y="123.2">Z5</text>
<text x="215.2" y="123.2">Z6</text>
<text x="248.7" y="123.2">Z7</text>
<text x="282.2" y="123.2">Z8</text>
<text x="14.7" y="126.5">Zenner 5v1 0.5W x 8</text>
<text x="58.9" y="143.8">510</text>
<text x="58.9" y="140.7">R2</text>
<text x="92.4" y="143.8">510</text>
<text x="92.4" y="140.7">R4</text>
<text x="125.9" y="143.8">510</text>
<text x="125.9" y="140.7">R7</text>
<text x="159.5" y="143.8">510</text>
<text x="159.5" y="140.7">R10</text>
<text x="193" y="143.8">510</text>
<text x="193" y="140.7">R22</text>
<text x="226.5" y="143.8">510</text>
<text x="226.5" y="140.7">R21</text>
<text x="260" y="143.8">510</text>
<text x="260" y="140.7">R18</text>
<text x="293.5" y="143.8">510</text>
<text x="293.5" y="140.7">R15</text>
<text x="60" y="151.7">I0</text>
<text x="93.5" y="151.7">I1</text>
<text x="127" y="151.7">I2</text>
<text x="160.5" y="151.7">I3</text>
<text x="194" y="151.7">I4</text>
<text x="227.5" y="151.7">I5</text>
<text x="261.1" y="151.7">I6</text>
<text x="294.6" y="151.7">I7</text>
<text x="369.7" y="154.8">D3</text>
<text x="327.4" y="159.8">1N4148</text>
<text x="327.4" y="156.5">D1</text>
<text x="369.7" y="157.9">1N4148</text>
<text x="47.3" y="177.6">OPTO1</text>
<text x="80.8" y="177.6">OPTO2</text>
<text x="114.3" y="177.6">OPTO3</text>
<text x="147.8" y="177.6">OPTO4</text>
<text x="181.3" y="177.6">OPTO5</text>
<text x="214.8" y="177.6">OPTO6</text>
<text x="248.4" y="177.6">OPTO7</text>
<text x="281.9" y="177.6">OPTO8</text>
<text x="327.4" y="179.1">1N4148</text>
<text x="327.4" y="176">D2</text>
<text x="348.2" y="177.7">R25</text>
<text x="369.7" y="179.1">1N4148</text>
<text x="369.7" y="176">D4</text>
<text x="392.3" y="177.7">R26</text>
<text x="47.3" y="180.8">PC817</text>
<text x="80.8" y="180.8">PC817</text>
<text x="114.3" y="180.8">PC817</text>
<text x="147.8" y="180.8">PC817</text>
<text x="181.3" y="180.8">PC817</text>
<text x="214.8" y="180.8">PC817</text>
<text x="248.4" y="180.8">PC817</text>
<text x="281.9" y="180.8">PC817</text>
<text x="348.2" y="180.9">10k</text>
<text x="392.3" y="180.9">10k</text>
<text x="46.6" y="214.4">10k</text>
<text x="46.6" y="211.2">R3</text>
<text x="80.1" y="214.4">10k</text>
<text x="80.1" y="211.2">R6</text>
<text x="113.6" y="214.4">10k</text>
<text x="113.6" y="211.2">R9</text>
<text x="147.1" y="214.4">10k</text>
<text x="147.1" y="211.2">R12</text>
<text x="180.6" y="214.4">10k</text>
<text x="180.6" y="211.2">R24</text>
<text x="214.1" y="214.4">10k</text>
<text x="214.1" y="211.2">R19</text>
<text x="247.6" y="214.4">10k</text>
<text x="247.6" y="211.2">R16</text>
<text x="281.2" y="214.4">10k</text>
<text x="281.2" y="211.2">R13</text>
</g>
<g font-size="3.2">
<text x="184.9" y="36" transform="rotate(-90 184.9 36)">10</text>
<text x="191.9" y="33.9" transform="rotate(-90 191.9 33.9)">9</text>
<text x="199" y="33.9" transform="rotate(-90 199 33.9)">8</text>
<text x="206" y="33.9" transform="rotate(-90 206 33.9)">7</text>
<text x="213.1" y="33.9" transform="rotate(-90 213.1 33.9)">6</text>
<text x="220.1" y="33.9" transform="rotate(-90 220.1 33.9)">5</text>
<text x="227.2" y="33.9" transform="rotate(-90 227.2 33.9)">4</text>
<text x="234.2" y="33.9" transform="rotate(-90 234.2 33.9)">3</text>
<text x="241.3" y="33.9" transform="rotate(-90 241.3 33.9)">2</text>
<text x="248.4" y="33.9" transform="rotate(-90 248.4 33.9)">1</text>
</g>
<g font-size="2.5" fill="#00f">
<text x="36.7" y="166" transform="rotate(-90 36.7 166)">2</text>
<text x="43.7" y="166" transform="rotate(-90 43.7 166)">1</text>
<text x="70.2" y="166" transform="rotate(-90 70.2 166)">2</text>
<text x="77.3" y="166" transform="rotate(-90 77.3 166)">1</text>
<text x="103.7" y="166" transform="rotate(-90 103.7 166)">2</text>
<text x="110.8" y="166" transform="rotate(-90 110.8 166)">1</text>
<text x="137.2" y="166" transform="rotate(-90 137.2 166)">2</text>
<text x="144.3" y="166" transform="rotate(-90 144.3 166)">1</text>
<text x="170.7" y="166" transform="rotate(-90 170.7 166)">2</text>
<text x="177.8" y="166" transform="rotate(-90 177.8 166)">1</text>
<text x="204.3" y="166" transform="rotate(-90 204.3 166)">2</text>
<text x="211.3" y="166" transform="rotate(-90 211.3 166)">1</text>
<text x="237.8" y="166" transform="rotate(-90 237.8 166)">2</text>
<text x="244.8" y="166" transform="rotate(-90 244.8 166)">1</text>
<text x="271.3" y="166" transform="rotate(-90 271.3 166)">2</text>
<text x="278.3" y="166" transform="rotate(-90 278.3 166)">1</text>
<text x="36.7" y="188.7" transform="rotate(-90 36.7 188.7)">3</text>
<text x="43.7" y="188.7" transform="rotate(-90 43.7 188.7)">4</text>
<text x="70.2" y="188.7" transform="rotate(-90 70.2 188.7)">3</text>
<text x="77.3" y="188.7" transform="rotate(-90 77.3 188.7)">4</text>
<text x="103.7" y="188.7" transform="rotate(-90 103.7 188.7)">3</text>
<text x="110.8" y="188.7" transform="rotate(-90 110.8 188.7)">4</text>
<text x="137.2" y="188.7" transform="rotate(-90 137.2 188.7)">3</text>
<text x="144.3" y="188.7" transform="rotate(-90 144.3 188.7)">4</text>
<text x="170.7" y="188.7" transform="rotate(-90 170.7 188.7)">3</text>
<text x="177.8" y="188.7" transform="rotate(-90 177.8 188.7)">4</text>
<text x="204.3" y="188.7" transform="rotate(-90 204.3 188.7)">3</text>
<text x="211.3" y="188.7" transform="rotate(-90 211.3 188.7)">4</text>
<text x="237.8" y="188.7" transform="rotate(-90 237.8 188.7)">3</text>
<text x="244.8" y="188.7" transform="rotate(-90 244.8 188.7)">4</text>
<text x="271.3" y="188.7" transform="rotate(-90 271.3 188.7)">3</text>
<text x="278.3" y="188.7" transform="rotate(-90 278.3 188.7)">4</text>
</g>
</svg>
